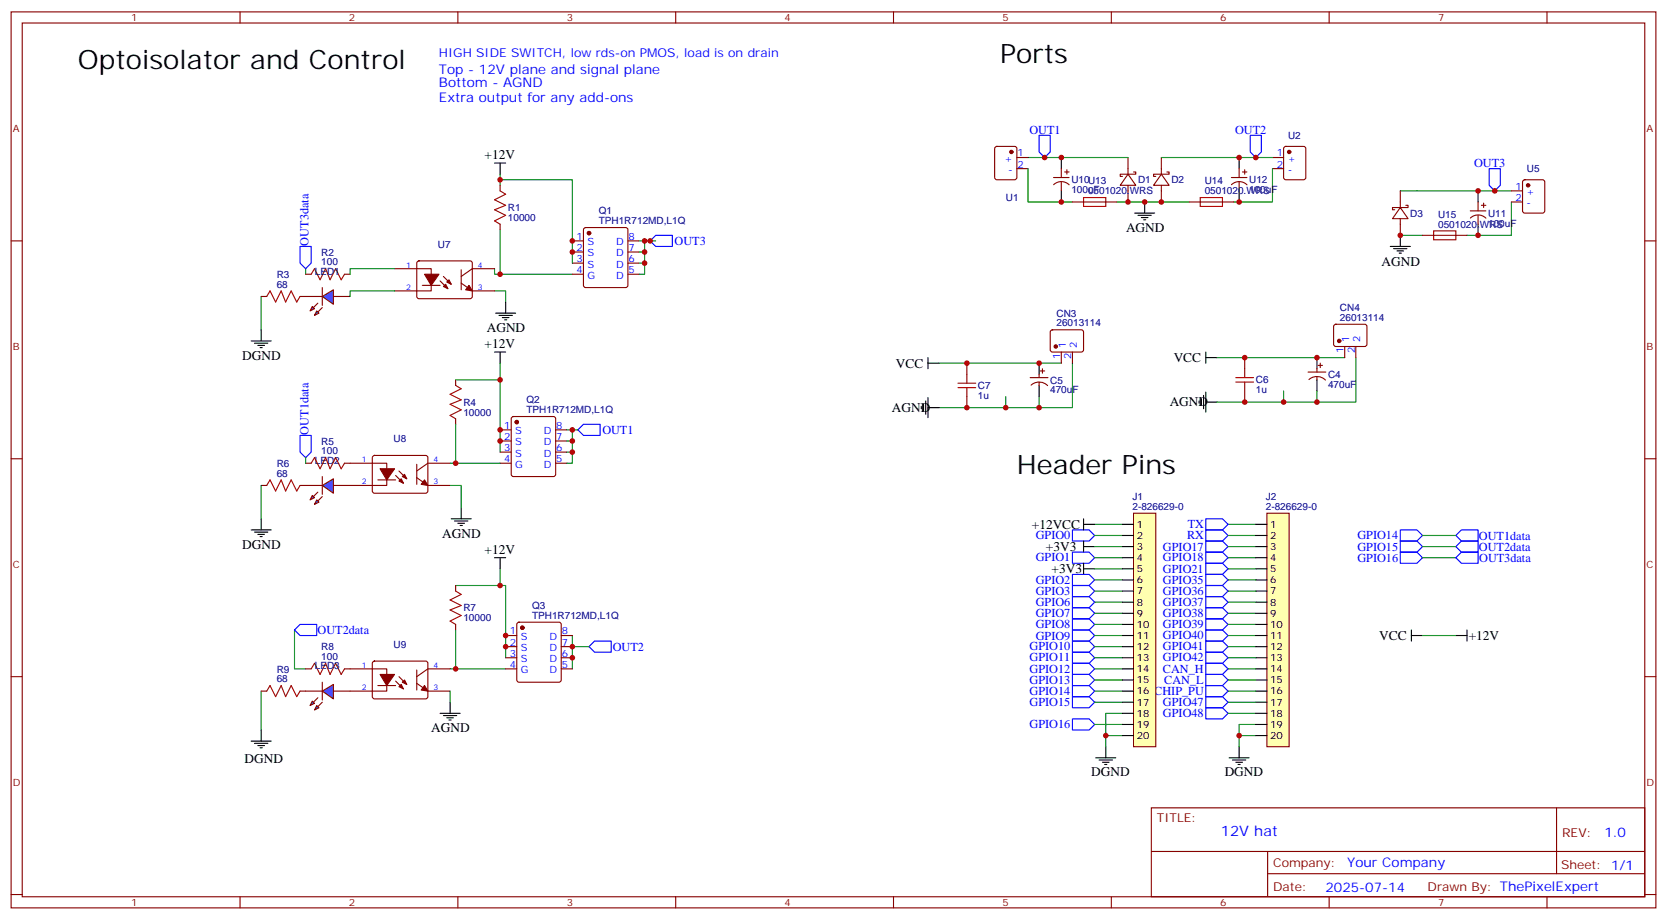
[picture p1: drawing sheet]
<svg xmlns="http://www.w3.org/2000/svg" width="529mm" height="292mm" viewBox="0 0 529 292" stroke-linecap="round" stroke-linejoin="round" font-family="sans-serif">
<g fill="none" stroke="#870000" stroke-width=".35">
<path d="M3.5 3.8h522.1v284.3h-522.1zM7.1 7.3h515v277.3h-515zM76.2 3.8v3.5M145.3 3.8v3.5M214.5 3.8v3.5M283.6 3.8v3.5M352.8 3.8v3.5M421.9 3.8v3.5M491.1 3.8v3.5M3.5 76.4h3.6M522.1 76.4h3.5M395.1 113.5v3.5"/>
<path d="M395.1 124.1v3.5M3.5 145.6h3.6M82.9 154.1h1.8M95.2 154.1h1.8M111.1 147h11.7v7.1h-11.7M118.4 144.7l.5-.2 16.5 .1 .4 .6v10.9l-.7 .4h-16.5l-.4-.7v-10.6zM119.9 152.3h5.7M125.6 150.9l2.5 2.5M126.6 149.5l2.5 2.4M132.3 147.4v6.3M132.3 151.6l3.5 2.5h7.1M142.9 147h-7.1l-3.5 2.5"/>
<path d="M522.1 145.6h3.5M3.5 214.7h3.6M522.1 214.7h3.5M365.5 256.4h156.6v28.2h-156.6zM494.1 256.4v20.9M365.5 270.2h156.5M402.4 277.3h119.6M402.4 270.2v14.1M3.5 283.9h3.6M76.2 284.6v3.5M145.3 284.6v3.5M214.5 284.6v3.5"/>
<path d="M283.6 284.6v3.5M352.8 284.6v3.5M421.9 284.6v3.5M491.1 284.6v3.5M522.1 283.9h3.5"/>
</g>
<g fill="none" stroke="#000" stroke-width=".35">
<path d="M382.8 113.5h3.5M382.8 111.7v3.6M380.6 127.2v.8M381.4 126.5v2.2M382.1 125.5v4.2M382.8 124.4v6.4M382.8 127.6h3.5M79.7 168.2h6.4M80.8 168.9h4.2M81.8 169.6h2.2M82.5 170.3h.8M82.9 164.6v3.6"/>
<path d="M344 173.5h3.5M344 164.6v3.6M344 171.7v3.5M344 178.8v3.5M344 166.4h3.5M344 180.5h3.5M448 199.9v3.5M465.7 199.9v3.5M448 201.7h3.6M462.1 201.7h3.6M351 237v3.5M393.3 237v3.5"/>
<path d="M347.8 240.5h6.4M348.9 241.2h4.2M350 241.9h2.1M350.7 242.6h.7M390.2 240.5h6.3M391.2 241.2h4.3M392.3 241.9h2.1M393 242.6h.7"/>
</g>
<g fill="none" stroke="#008700" stroke-width=".35">
<path d="M386.3 113.5h40.6M430.4 113.5v14.1h-44.1M347.5 166.4h8.8M347.5 169.9h8.8M347.5 173.5h8.8M347.5 177h8.8M389.8 166.4h8.8M389.8 169.9h8.8M389.8 173.5h8.8M389.8 177h8.8M451.6 169.9h10.5M451.6 173.5h10.5"/>
<path d="M347.5 180.5h8.8M347.5 184h8.8M347.5 187.6h8.8M347.5 191.1h8.8M347.5 194.6h8.8M347.5 198.2h8.8M389.8 180.5h8.8M389.8 184h8.8M389.8 187.6h8.8M389.8 191.1h8.8M389.8 194.6h8.8M389.8 198.2h8.8"/>
<path d="M347.5 201.7h8.8M347.5 205.2h8.8M347.5 208.7h8.8M347.5 212.3h8.8M347.5 215.8h8.8M347.5 219.3h8.8M389.8 201.7h8.8M389.8 205.2h8.8M389.8 208.7h8.8M389.8 212.3h8.8M389.8 215.8h8.8M389.8 219.3h8.8"/>
<path d="M451.6 201.7h10.5M347.5 222.8h8.8M347.5 229.9h8.8M356.3 233.4h-5.3v3.6M356.3 226.4h-5.3v7M389.8 222.8h8.8M389.8 226.4h8.8M398.6 233.4h-5.3v3.6M398.6 229.9h-5.3v3.5"/>
</g>
<g fill="none" stroke="#00f" stroke-width=".35">
<path d="M340.4 168.2h5.3l1.8 1.7-1.8 1.8h-5.3zM340.4 175.2h5.3l1.8 1.8-1.8 1.8h-5.3zM382.8 164.6h5.3l1.7 1.8-1.7 1.8h-5.3zM382.8 168.2h5.3l1.7 1.7-1.7 1.8h-5.3zM382.8 171.7h5.3l1.7 1.8-1.7 1.7h-5.3zM382.8 175.2h5.3l1.7 1.8-1.7 1.8h-5.3zM382.8 178.8h5.3l1.7 1.7-1.7 1.8h-5.3zM444.5 168.2h5.3l1.8 1.7-1.8 1.8h-5.3zM444.5 171.7h5.3l1.8 1.8-1.8 1.7h-5.3zM462.1 173.5l1.8-1.8h5.3v3.5h-5.3zM463.9 168.2h5.3v3.5h-5.3l-1.8-1.8zM340.4 182.3h5.3l1.8 1.7-1.8 1.8h-5.3z"/>
<path d="M340.4 185.8h5.3l1.8 1.8-1.8 1.7h-5.3zM340.4 189.3h5.3l1.8 1.8-1.8 1.8h-5.3zM340.4 192.9h5.3l1.8 1.7-1.8 1.8h-5.3zM340.4 196.4h5.3l1.8 1.8-1.8 1.7h-5.3zM340.4 199.9h5.3l1.8 1.8-1.8 1.7h-5.3zM382.8 182.3h5.3l1.7 1.7-1.7 1.8h-5.3zM382.8 185.8h5.3l1.7 1.8-1.7 1.7h-5.3zM382.8 189.3h5.3l1.7 1.8-1.7 1.8h-5.3zM382.8 192.9h5.3l1.7 1.7-1.7 1.8h-5.3zM382.8 196.4h5.3l1.7 1.8-1.7 1.7h-5.3zM382.8 199.9h5.3l1.7 1.8-1.7 1.7h-5.3zM340.4 203.4h5.3l1.8 1.8-1.8 1.8h-5.3z"/>
<path d="M340.4 207h5.3l1.8 1.7-1.8 1.8h-5.3zM340.4 210.5h5.3l1.8 1.8-1.8 1.7h-5.3zM340.4 214h5.3l1.8 1.8-1.8 1.8h-5.3zM340.4 217.6h5.3l1.8 1.7-1.8 1.8h-5.3zM382.8 203.4h5.3l1.7 1.8-1.7 1.8h-5.3zM382.8 207h5.3l1.7 1.7-1.7 1.8h-5.3zM382.8 210.5h5.3l1.7 1.8-1.7 1.7h-5.3zM382.8 214h5.3l1.7 1.8-1.7 1.8h-5.3zM382.8 217.6h5.3l1.7 1.7-1.7 1.8h-5.3zM340.4 221.1h5.3l1.8 1.7-1.8 1.8h-5.3zM340.4 228.1h5.3l1.8 1.8-1.8 1.8h-5.3zM382.8 221.1h5.3l1.7 1.7-1.7 1.8h-5.3z"/>
<path d="M382.8 224.6h5.3l1.7 1.8-1.7 1.7h-5.3z"/>
</g>
<path d="M392.3 119.8h5.6M395.1 117v2.8M392.3 121.2h5.6M395.1 121.2v2.9M84.7 154.1l1-1.8 1.8 3.5 1.8-3.5 1.4 3.5 1.7-3.5 1.8 3.5 1-1.7" fill="none" stroke="#a10000" stroke-width=".35"/>
<g fill="#870000" stroke="#870000" stroke-width=".35">
<path d="M120.6 148.8h4.6l-2.4 3.5z"/>
<path d="M127.7 151.2l.7-.7 .7 1.4z"/>
<path d="M126.6 152.6l.8-.7 .7 1.5z"/>
<path d="M134.8 152.3l1 1.8-2.1-.4z"/>
</g>
<path d="M102.3 154.1l3.5-2.2v4.6z" fill="#09f" stroke="#870000" stroke-width=".35"/>
<path d="M102.3 151.2v5.7z" fill="#f00" stroke="#870000" stroke-width=".35"/>
<g fill="#870000" stroke="#870000" stroke-width=".35">
<path d="M102.3 157.6l-1.4 1.4z"/>
<path d="M99.5 157.6l1.4-1.4z"/>
</g>
<g fill="#09f" stroke="#870000" stroke-width=".35">
<path d="M100.5 158.6l.7 .7-1.4 .8z"/>
<path d="M99.1 157.2l.7 .7-1.4 .7z"/>
</g>
<g fill="none" stroke="#870000" stroke-width=".35">
<path d="M316 46.7l.4-.2h5.7l.6 .4 .1 9.4-.5 .7h-5.9l-.6-.4-.1-9.4zM322.8 50h3.5M322.8 53.5h3.5M358.1 55.3l2.4 3.5h-4.9zM358.1 50v5.3M358.1 58.8v5.3M359.8 54.6h.7v.7h-4.9v.7h.7M368.7 55.3l2.4 3.5h-4.9zM368.7 50v5.3M368.7 58.8v5.3M370.4 54.6h.7v.7h-4.9v.7h.7M403.9 50h3.6"/>
<path d="M403.9 53.5h3.6M407.7 46.7l.5-.2h5.6l.7 .4v9.4l-.4 .7h-5.9l-.7-.4v-9.4zM97 154.1h5.3M97 147h1.8M105.8 154.1h5.3M109.4 147h1.7"/>
</g>
<path d="M98.8 147l1-1.8 1.8 3.6 1.8-3.6 1.4 3.6 1.7-3.6 1.8 3.6 1.1-1.8" fill="none" stroke="#a10000" stroke-width=".35"/>
<path d="M329.8 42.9h3.6v5.3l-1.8 1.8-1.8-1.8zM396.9 42.9h3.5v5.3l-1.8 1.8-1.7-1.8zM95.2 138.2h3.6v5.3l-1.8 1.7-1.8-1.7zM188.7 203.4h5.3v3.6h-5.3l-1.7-1.8z" fill="none" stroke="#00f" stroke-width=".35"/>
<path d="M326.3 53.5v10.6h14.1M326.3 50h31.8M368.7 50h35.2M403.9 53.5v10.6h-12.3M354.5 64.1h23M97 145.2v1.8" fill="none" stroke="#008700" stroke-width=".35"/>
<path d="M360.2 67.6h6.3M361.2 68.3h4.3M362.3 69h2.1M363 69.7h.7M363.4 64.1v3.5M143.2 164.6h6.4M144.3 165.3h4.2M145.3 166.1h2.2M146 166.8h.8M146.4 161.1v3.5" fill="none" stroke="#000" stroke-width=".35"/>
<g fill="#870000" stroke="#870000" stroke-width=".35">
<circle cx="409.2" cy="48.2" r=".53"/>
<circle cx="321" cy="48.2" r=".53"/>
</g>
<path d="M402.2 162.9h7v74.1h-7z" fill="#ffffb0" stroke="#800000" stroke-width=".35"/>
<g fill="none" stroke="#000" stroke-width=".35">
<path d="M398.6 166.4h3.6M398.6 169.9h3.6M398.6 173.5h3.6M398.6 177h3.6M398.6 180.5h3.6M398.6 184h3.6M398.6 187.6h3.6M398.6 191.1h3.6M398.6 194.6h3.6M398.6 198.2h3.6M398.6 201.7h3.6M398.6 205.2h3.6"/>
<path d="M398.6 208.7h3.6M398.6 212.3h3.6M398.6 215.8h3.6M398.6 219.3h3.6M398.6 222.8h3.6M398.6 226.4h3.6M398.6 229.9h3.6M398.6 233.4h3.6"/>
</g>
<path d="M359.8 162.9h7.1v74.1h-7.1z" fill="#ffffb0" stroke="#800000" stroke-width=".35"/>
<g fill="none" stroke="#000" stroke-width=".35">
<path d="M157 111.7h3.5M158.7 111.7v3.6M157 177h3.5M158.7 177v3.5M356.3 166.4h3.5M356.3 169.9h3.5M356.3 173.5h3.5M356.3 177h3.5M356.3 180.5h3.5M356.3 184h3.5M356.3 187.6h3.5M356.3 191.1h3.5"/>
<path d="M356.3 194.6h3.5M356.3 198.2h3.5M356.3 201.7h3.5M356.3 205.2h3.5M356.3 208.7h3.5M356.3 212.3h3.5M356.3 215.8h3.5M356.3 219.3h3.5M139.7 226.4h6.3M140.8 227.1h4.2M141.8 227.8h2.1M142.5 228.5h.7"/>
<path d="M142.9 222.8v3.6M356.3 222.8h3.5M356.3 226.4h3.5M356.3 229.9h3.5M356.3 233.4h3.5"/>
</g>
<path d="M183.4 136.4l1.8-1.7h5.3v3.5h-5.3zM93.5 199.9l1.7-1.7h5.3v3.5h-5.3z" fill="none" stroke="#00f" stroke-width=".35"/>
<g fill="#870000" stroke="#870000" stroke-width=".35">
<circle cx="164" cy="133.9" r=".53"/>
<circle cx="165.8" cy="199.2" r=".53"/>
</g>
<g fill="none" stroke="#870000" stroke-width=".35">
<path d="M144.6 120.5v1.8M144.6 132.9v1.8M158.7 136.4h3.6M158.7 139.9h3.6M162.5 132.4l.5-.2h12.7l.5 .2 .2 .5v17.6l-.2 .5-.5 .2h-12.7l-.5-.2-.2-.5v-17.6zM176.4 136.4h3.5M176.4 139.9h3.5M158.7 143.5h3.6M158.7 147h3.6M176.4 143.5h3.5M176.4 147h3.5M144.6 185.8v1.8"/>
<path d="M144.6 198.2v1.7M164.3 197.7l.4-.3h12.7l.5 .3 .3 .5v17.6l-.3 .5-.5 .2h-12.7l-.5-.2-.2-.5v-17.6zM97 212.3h1.8M109.4 212.3h1.7M160.5 201.7h3.5M160.5 205.2h3.5M160.5 208.7h3.5M160.5 212.3h3.5M178.2 201.7h3.5M178.2 205.2h3.5M178.2 208.7h3.5M178.2 212.3h3.5"/>
</g>
<g fill="none" stroke="#008700" stroke-width=".35">
<path d="M158.7 115.3v5.2h-14.1M144.6 134.7v12.3M158.7 120.5v23M179.9 139.9h1.8M181.7 136.4h1.7M142.9 147h15.8M179.9 143.5h1.8M93.5 199.9v12.4h3.5M144.6 199.9v12.4M158.7 185.8h1.8v22.9M158.7 180.5v5.3h-14.1M82.9 219.3v12.4"/>
<path d="M142.9 212.3h17.6M181.7 201.7v10.6"/>
</g>
<path d="M144.6 122.3l1.8 1.1-3.5 1.7 3.5 1.8-3.5 1.4 3.5 1.8-3.5 1.7 1.7 1.1M144.6 187.6l1.8 1-3.5 1.8 3.5 1.8-3.5 1.4 3.5 1.7-3.5 1.8 1.7 1.1M98.8 212.3l1-1.8 1.8 3.5 1.8-3.5 1.4 3.5 1.7-3.5 1.8 3.5 1.1-1.7" fill="none" stroke="#a10000" stroke-width=".35"/>
<path d="M102.3 219.3l3.5-2.1v4.6z" fill="#09f" stroke="#870000" stroke-width=".35"/>
<path d="M102.3 216.5v5.6z" fill="#f00" stroke="#870000" stroke-width=".35"/>
<g fill="#870000" stroke="#870000" stroke-width=".35">
<path d="M102.3 222.8l-1.4 1.5z"/>
<path d="M100.9 221.4l-1.4 1.4z"/>
</g>
<g fill="#09f" stroke="#870000" stroke-width=".35">
<path d="M100.5 223.9l.7 .7-1.4 .7z"/>
<path d="M99.1 222.5l.7 .7-1.4 .7z"/>
</g>
<g fill="none" stroke="#870000" stroke-width=".35">
<path d="M158.7 58.8v1.8M158.7 71.2v1.7M181.7 76.4h3.5M181.7 80h3.5M185.4 72.4l.5-.2h12.7l.5 .2 .2 .5v17.7l-.2 .5-.5 .2h-12.7l-.5-.3-.2-.4v-17.7zM199.3 76.4h3.5M199.3 80h3.5M97 87h1.8M109.4 87h1.7M181.7 83.5h3.5M181.7 87h3.5M199.3 83.5h3.5"/>
<path d="M199.3 87h3.5M306.9 115.3v3.5M327 119.8h5.7M329.8 118.8v1M330.2 117.7h1.4M330.9 117v1.4M415.2 118.1h5.7M418 117v1.1M418 119.5v1M418.4 116h1.4M419.1 115.3v1.4M306.9 125.8v3.6"/>
<path d="M327.3 122.2a3.8 3.8 0 0 1 5.3 .2M329.8 121.2v1.1M415.5 120.5a3.8 3.8 0 0 1 5.2 .1M82.9 219.3h1.8M95.2 219.3h7.1M111.1 212.3h11.7v7h-17M118.4 210l.5-.2 16.5 .1 .4 .6v10.9l-.7 .4-16.5-.1-.4-.6v-10.6zM119.9 217.6h5.7M125.6 216.1l2.5 2.5M126.6 214.7l2.5 2.5M132.3 216.9l3.5 2.4h7.1M132.3 212.6v6.4"/>
<path d="M142.9 212.3h-7.1l-3.5 2.4"/>
</g>
<g fill="none" stroke="#000" stroke-width=".35">
<path d="M157 51.8h3.5M158.7 51.8v3.5M157.3 99.4h6.4M160.5 95.8v3.6M158.4 100.1h4.2M159.5 100.8h2.1M160.2 101.5h.7M294.6 113.5v3.5M294.6 115.3h3.5M329.8 115.3v3.5M418 113.5v3.5M292.5 129v.7"/>
<path d="M293.2 128.3v2.1M293.9 127.2v4.3M294.6 129.4h3.5M294.6 126.2v6.3M329.8 122.3v3.5M418 120.5v3.6M79.7 235.2h6.4M80.8 235.9h4.2M81.8 236.6h2.2M82.5 237.3h.8M82.9 231.7v3.5"/>
</g>
<path d="M158.7 60.6l1.8 1-3.5 1.8 3.5 1.8-3.5 1.4 3.5 1.7-3.5 1.8 1.7 1.1M98.8 87l1-1.7 1.8 3.5 1.8-3.5 1.4 3.5 1.7-3.5 1.8 3.5 1.1-1.8M306.9 118.8v2.8M304.1 123h5.6M304.1 121.6h5.6M306.9 123v2.8M84.7 219.3l1-1.7 1.8 3.5 1.8-3.5 1.4 3.5 1.7-3.5 1.8 3.5 1-1.8" fill="none" stroke="#a10000" stroke-width=".35"/>
<g fill="#870000" stroke="#870000" stroke-width=".35">
<path d="M120.6 214h4.6l-2.4 3.6z"/>
<path d="M128.4 215.8l.7 1.4-1.4-.7z"/>
<path d="M126.6 217.9l.8-.7 .7 1.4z"/>
<path d="M134.8 217.6l1 1.7-2.1-.3z"/>
<circle cx="187" cy="74" r=".53"/>
</g>
<g fill="none" stroke="#008700" stroke-width=".35">
<path d="M158.7 55.3v3.5M158.7 72.9v14.1M202.8 76.4h1.8v10.6h-1.8M202.8 80h1.8M82.9 94.1v10.6M97 85.3v1.7M157 92.3h3.5v3.5M157 85.3v1.7h24.7M202.8 83.5h1.8M298.1 115.3h38.8M340.4 115.3v14.1h-42.3M179.9 136.4h1.8v10.6h-1.8"/>
<path d="M319.3 125.8v3.6M329.8 125.8v3.6M407.5 124.1v3.5M418 124.1v3.5M82.9 154.1v10.5M142.9 154.1h3.5v7M142.9 219.3v3.5M181.7 205.2h5.3"/>
</g>
<path d="M95.2 78.2h3.6v5.3l-1.8 1.8-1.8-1.8zM206.4 76.4l1.7-1.7h5.3v3.5h-5.3z" fill="none" stroke="#00f" stroke-width=".35"/>
<path d="M102.3 94.1l3.5-2.1v4.6z" fill="#09f" stroke="#870000" stroke-width=".35"/>
<path d="M102.3 91.3v5.6z" fill="#f00" stroke="#870000" stroke-width=".35"/>
<g fill="#870000" stroke="#870000" stroke-width=".35">
<path d="M102.3 97.6l-1.4 1.4z"/>
<path d="M99.5 97.6l1.4-1.4z"/>
</g>
<g fill="#09f" stroke="#870000" stroke-width=".35">
<path d="M100.5 98.7l.7 .7-1.4 .7z"/>
<path d="M99.1 97.3l.7 .7-1.4 .7z"/>
</g>
<g fill="none" stroke="#870000" stroke-width=".35">
<path d="M334.4 56.3h5M334.5 58.6a3.5 3.5 0 0 1 4.9 0M336.9 53.5v2.8M336.9 57.7v2.9M338 54.6h1.4M338.7 53.9v1.4M390.9 56.3h4.9M390.9 58.6a3.5 3.5 0 0 1 4.9 0M393.3 53.5v2.8M393.3 57.7v2.9M394.4 54.6h1.4M395.1 53.9v1.4"/>
<path d="M483.5 57.3l.5-.3h5.7l.6 .5 .1 9.4-.5 .7h-5.9l-.6-.4-.1-9.5zM340.4 64.1h14.1M377.5 64.1h14.1M444.5 65.9l2.5 3.5h-5zM444.5 60.6v5.3M444.5 69.4v5.3M446.3 65.2h.7v.7h-5v.7h.7M451.6 74.7h14.1M466.7 66.9h5M466.8 69.2a3.5 3.5 0 0 1 4.9 0M469.2 64.1v2.8M469.2 68.3v2.9"/>
<path d="M470.3 65.2h1.4M471 64.5v1.4M479.8 60.6h3.5M479.8 64.1h3.5M82.9 94.1h1.8M95.2 94.1h7.1M105.8 94.1h5.3M125.2 85.3h11.7v7h-11.7M132.5 83l.5-.2 16.5 .1 .4 .6v10.9l-.7 .4-16.5-.1-.4-.6v-10.6zM134.1 90.6h5.6M139.7 89.1l2.5 2.5M140.8 87.7l2.4 2.5"/>
<path d="M146.4 85.6v6.4M146.4 89.9l3.5 2.4h7.1M157 85.3h-7.1l-3.5 2.4M333.6 104.9l.5-.2h9.4l.5 .7-.1 5.9-.6 .4h-9.5l-.4-.7v-5.6zM336.9 111.7v3.6M340.4 111.7v3.6M423.6 103.1l.4-.2 9.5 .1 .4 .6v5.9l-.7 .5-9.4-.1-.5-.6v-5.7zM426.9 110v3.5M430.4 110v3.5"/>
</g>
<g fill="none" stroke="#000" stroke-width=".35">
<path d="M336.9 50v3.5M393.3 50v3.5M336.9 60.6v3.5M393.3 60.6v3.5M441.3 78.2h6.4M442.4 78.9h4.2M443.4 79.6h2.2M444.5 74.7v3.5M469.2 60.6v3.5M469.2 71.2v3.5M444.1 80.3h.8M79.7 108.2h6.4"/>
<path d="M80.8 108.9h4.2M81.8 109.6h2.2M82.5 110.3h.8M82.9 104.7v3.5"/>
</g>
<path d="M344 62.7h7v2.8h-7zM381 62.7h7.1v2.8h-7.1zM455.1 73.3h7v2.8h-7zM84.7 94.1l1-1.8 1.8 3.5 1.8-3.5 1.4 3.5 1.7-3.5 1.8 3.5 1-1.7" fill="none" stroke="#a10000" stroke-width=".35"/>
<g fill="#870000" stroke="#870000" stroke-width=".35">
<path d="M134.8 87h4.5l-2.4 3.6z"/>
<path d="M141.8 89.5l.7-.7 .7 1.4z"/>
<path d="M141.5 90.2l.7 1.4-1.4-.7z"/>
<path d="M148.9 90.6l1 1.7-2.1-.3z"/>
<circle cx="485.1" cy="58.8" r=".53"/>
<circle cx="335.1" cy="110" r=".53"/>
<circle cx="425.1" cy="108.2" r=".53"/>
</g>
<path d="M472.7 53.5h3.5v5.3l-1.7 1.8-1.8-1.8zM444.5 175.2h5.3l1.8 1.8-1.8 1.8h-5.3zM462.1 177l1.8-1.8h5.3v3.6h-5.3z" fill="none" stroke="#00f" stroke-width=".35"/>
<path d="M158.7 57h23v26.5M204.6 76.4h3.5M444.5 60.6h35.3M444.5 74.7h7.1M479.8 64.1v10.6h-14.1M125.2 92.3h-14.1v1.8M125.2 85.3h-14.1v1.7M451.6 177h10.5" fill="none" stroke="#008700" stroke-width=".35"/>
<g fill="#c00">
<circle cx="351" cy="233.4" r=".88"/>
<circle cx="393.3" cy="233.4" r=".88"/>
<circle cx="395.1" cy="127.6" r=".88"/>
<circle cx="395.1" cy="113.5" r=".88"/>
<circle cx="398.6" cy="50" r=".88"/>
<circle cx="331.6" cy="50" r=".88"/>
<circle cx="368.7" cy="64.1" r=".88"/>
<circle cx="358.1" cy="64.1" r=".88"/>
<circle cx="144.6" cy="147" r=".88"/>
<circle cx="158.8" cy="120.5" r=".88"/>
<circle cx="181.7" cy="205.2" r=".88"/>
<circle cx="181.7" cy="208.7" r=".88"/>
<circle cx="158.8" cy="185.8" r=".88"/>
<circle cx="144.6" cy="212.3" r=".88"/>
<circle cx="160.5" cy="201.7" r=".88"/>
<circle cx="160.5" cy="205.2" r=".88"/>
<circle cx="181.7" cy="136.4" r=".88"/>
<circle cx="181.7" cy="139.9" r=".88"/>
<circle cx="181.7" cy="143.5" r=".88"/>
<circle cx="158.8" cy="139.9" r=".88"/>
<circle cx="158.8" cy="136.4" r=".88"/>
<circle cx="418" cy="113.5" r=".88"/>
<circle cx="418" cy="127.6" r=".88"/>
<circle cx="407.5" cy="127.6" r=".88"/>
<circle cx="319.3" cy="129.4" r=".88"/>
<circle cx="329.8" cy="129.4" r=".88"/>
<circle cx="329.8" cy="115.3" r=".88"/>
<circle cx="306.9" cy="115.3" r=".88"/>
<circle cx="306.9" cy="129.4" r=".88"/>
<circle cx="363.4" cy="64.1" r=".88"/>
<circle cx="204.6" cy="83.5" r=".88"/>
<circle cx="204.6" cy="80" r=".88"/>
<circle cx="474.5" cy="60.6" r=".88"/>
<circle cx="444.5" cy="74.7" r=".88"/>
<circle cx="181.7" cy="80" r=".88"/>
<circle cx="158.8" cy="57" r=".88"/>
<circle cx="181.7" cy="76.4" r=".88"/>
<circle cx="158.8" cy="87" r=".88"/>
<circle cx="204.6" cy="76.4" r=".88"/>
<circle cx="206.4" cy="76.4" r=".88"/>
<circle cx="336.9" cy="50" r=".88"/>
<circle cx="336.9" cy="64.1" r=".88"/>
<circle cx="393.3" cy="50" r=".88"/>
<circle cx="469.2" cy="60.6" r=".88"/>
<circle cx="469.2" cy="74.7" r=".88"/>
<circle cx="393.3" cy="64.1" r=".88"/>
</g>
<g font-size="8.5">
<text x="24.7" y="21.8">Optoisolator and Control</text>
<text x="317.5" y="20">Ports</text>
<text x="322.8" y="150.5">Header Pins</text>
</g>
<text font-size="4.6" fill="#00f" x="387.6" y="265.4">12V hat</text>
<g font-size="4.2" fill="#00f">
<text x="139.3" y="23.5">Top - 12V plane and signal plane</text>
<text x="139.3" y="27.8">Bottom - AGND</text>
<text x="139.3" y="32.3">Extra output for any add-ons</text>
<text x="509.3" y="265.6">1.0</text>
<text x="427.7" y="275.2">Your Company</text>
<text x="420.7" y="283">2025-07-14</text>
</g>
<g font-size="4.2">
<text x="153.8" y="50.6">+12V</text>
<text x="357.4" y="73.7">AGND</text>
<text x="438.6" y="84.3">AGND</text>
<text x="154.5" y="105.3">AGND</text>
<text x="153.8" y="110.5">+12V</text>
<text x="76.9" y="114.4">DGND</text>
<text x="284.4" y="116.7">VCC</text>
<text x="372.6" y="114.9">VCC</text>
<text x="283.1" y="130.8">AGND</text>
<text x="371.3" y="129">AGND</text>
<text x="327.5" y="167.8">+12VCC</text>
<text x="140.4" y="170.6">AGND</text>
<text x="76.9" y="174.3">DGND</text>
<text x="153.8" y="175.8">+12V</text>
<text x="332" y="174.9">+3V3</text>
<text x="333.8" y="181.9">+3V3</text>
<text x="437.8" y="203.1">VCC</text>
<text x="466.2" y="203.1">+12V</text>
<text x="136.9" y="232.3">AGND</text>
<text x="77.6" y="242.3">DGND</text>
<text x="346.4" y="246.1">DGND</text>
<text x="388.8" y="246.1">DGND</text>
</g>
<g font-size="3.9" fill="#00f">
<text x="139.3" y="18.2">HIGH SIDE SWITCH, low rds-on PMOS, load is on drain</text>
<text x="326.8" y="42.5">OUT1</text>
<text x="392.1" y="42.5">OUT2</text>
<text x="467.9" y="53.1">OUT3</text>
<text x="97.9" y="77.9" transform="rotate(-90 97.9 77.9)">OUT3data</text>
<text x="214.1" y="77.8">OUT3</text>
<text x="97.9" y="137.9" transform="rotate(-90 97.9 137.9)">OUT1data</text>
<text x="191.2" y="137.7">OUT1</text>
<text x="377" y="167.7">TX</text>
<text x="328.8" y="171.2">GPIO0</text>
<text x="376.8" y="171.2">RX</text>
<text x="430.9" y="171.2">GPIO14</text>
<text x="469.5" y="171.2">OUT1data</text>
<text x="328.8" y="178.2">GPIO1</text>
<text x="369.2" y="174.7">GPIO17</text>
<text x="369.2" y="178.2">GPIO18</text>
<text x="430.9" y="174.7">GPIO15</text>
<text x="430.9" y="178.2">GPIO16</text>
<text x="469.5" y="174.8">OUT2data</text>
<text x="469.6" y="178.3">OUT3data</text>
<text x="328.8" y="185.2">GPIO2</text>
<text x="369.2" y="181.8">GPIO21</text>
<text x="369.2" y="185.3">GPIO35</text>
<text x="328.8" y="188.7">GPIO3</text>
<text x="369.2" y="188.7">GPIO36</text>
<text x="328.8" y="192.4">GPIO6</text>
<text x="328.8" y="195.9">GPIO7</text>
<text x="369.2" y="192.3">GPIO37</text>
<text x="369.2" y="195.8">GPIO38</text>
<text x="100.8" y="201.2">OUT2data</text>
<text x="328.8" y="199.4">GPIO8</text>
<text x="328.8" y="203">GPIO9</text>
<text x="369.2" y="199.3">GPIO39</text>
<text x="369.2" y="202.8">GPIO40</text>
<text x="194.5" y="206.5">OUT2</text>
<text x="326.8" y="206.4">GPIO10</text>
<text x="326.8" y="209.9">GPIO11</text>
<text x="369.2" y="206.4">GPIO41</text>
<text x="369.2" y="209.9">GPIO42</text>
<text x="326.8" y="213.4">GPIO12</text>
<text x="369.2" y="213.5">CAN_H</text>
<text x="326.8" y="217">GPIO13</text>
<text x="326.8" y="220.5">GPIO14</text>
<text x="366.4" y="220.6">CHIP_PU</text>
<text x="369.6" y="217.1">CAN_L</text>
<text x="326.8" y="224.1">GPIO15</text>
<text x="369.2" y="224.1">GPIO47</text>
<text x="369.2" y="227.5">GPIO48</text>
<text x="326.8" y="231.1">GPIO16</text>
</g>
<g font-size="3.9" fill="#800">
<text x="367.2" y="260.9">TITLE:</text>
<text x="495.9" y="265.6">REV:</text>
<text x="404.1" y="275.1">Company:</text>
<text x="495.5" y="275.8">Sheet: 1/1</text>
<text x="404.1" y="282.8">Date:</text>
<text x="453.2" y="282.9">Drawn By: ThePixelExpert</text>
</g>
<g font-size="3.2" fill="#800">
<text x="41.6" y="6.8">1</text>
<text x="110.8" y="6.8">2</text>
<text x="179.9" y="6.8">3</text>
<text x="249.1" y="6.8">4</text>
<text x="318.2" y="6.8">5</text>
<text x="387.3" y="6.8">6</text>
<text x="456.5" y="6.8">7</text>
<text x="4.1" y="41.9">A</text>
<text x="522.6" y="41.9">A</text>
<text x="4.1" y="111">B</text>
<text x="522.6" y="111">B</text>
<text x="4.1" y="180.2">C</text>
<text x="522.6" y="180.2">C</text>
<text x="4.1" y="249.3">D</text>
<text x="522.6" y="249.3">D</text>
<text x="41.6" y="287.6">1</text>
<text x="110.8" y="287.6">2</text>
<text x="179.9" y="287.6">3</text>
<text x="249.1" y="287.6">4</text>
<text x="318.2" y="287.6">5</text>
<text x="387.3" y="287.6">6</text>
<text x="456.5" y="287.6">7</text>
</g>
<g font-size="3.2" fill="#000080">
<text x="408.9" y="44.1">U2</text>
<text x="340.1" y="58.2">U10U13</text>
<text x="361.2" y="58.2">D1</text>
<text x="371.8" y="58.2">D2</text>
<text x="382.4" y="58.5">U14</text>
<text x="396.5" y="58.2">U12</text>
<text x="484.7" y="54.7">U5</text>
<text x="319.3" y="63.6">U1</text>
<text x="340.1" y="61.4">100uF</text>
<text x="345.4" y="61.6">0501020.WRS</text>
<text x="382.4" y="61.6">0501020.WRS</text>
<text x="396.5" y="61.4">100uF</text>
<text x="161.2" y="70.2">10000</text>
<text x="161.2" y="67">R1</text>
<text x="190.1" y="71.2">TPH1R712MD,L1Q</text>
<text x="190.1" y="68">Q1</text>
<text x="447.7" y="68.8">D3</text>
<text x="456.5" y="69">U15</text>
<text x="472.4" y="71.9">100uF</text>
<text x="472.4" y="68.8">U11</text>
<text x="456.5" y="72.2">0501020.WRS</text>
<text x="102" y="81.1">R2</text>
<text x="139" y="78.6">U7</text>
<text x="87.9" y="88.2">R3</text>
<text x="100" y="87.1">LED1</text>
<text x="102" y="84.2">100</text>
<text x="87.9" y="91.3">68</text>
<text x="335.4" y="100.5">CN3</text>
<text x="425.3" y="101.8">26013114</text>
<text x="425.3" y="98.8">CN4</text>
<text x="335.4" y="103.6">26013114</text>
<text x="421.6" y="120">C4</text>
<text x="310.4" y="123.4">C7</text>
<text x="333.4" y="124.9">470uF</text>
<text x="333.4" y="121.7">C5</text>
<text x="398.6" y="124.8">1u</text>
<text x="398.6" y="121.7">C6</text>
<text x="421.6" y="123.1">470uF</text>
<text x="147.1" y="131.9">10000</text>
<text x="147.1" y="128.7">R4</text>
<text x="167.1" y="131.1">TPH1R712MD,L1Q</text>
<text x="167.1" y="127.9">Q2</text>
<text x="310.4" y="126.6">1u</text>
<text x="102" y="141.1">R5</text>
<text x="124.9" y="140.3">U8</text>
<text x="87.9" y="148.2">R6</text>
<text x="100" y="147.1">LED2</text>
<text x="102" y="144.2">100</text>
<text x="87.9" y="151.2">68</text>
<text x="359.5" y="161.8">2-826629-0</text>
<text x="359.5" y="158.6">J1</text>
<text x="401.8" y="161.8">2-826629-0</text>
<text x="401.8" y="158.6">J2</text>
<text x="147.1" y="197.2">10000</text>
<text x="147.1" y="194">R7</text>
<text x="168.9" y="196.4">TPH1R712MD,L1Q</text>
<text x="168.9" y="193.2">Q3</text>
<text x="102" y="209.4">100</text>
<text x="102" y="206.4">R8</text>
<text x="124.9" y="205.6">U9</text>
<text x="87.9" y="213.4">R9</text>
<text x="100" y="212.4">LED3</text>
<text x="87.9" y="216.5">68</text>
</g>
<g font-size="3.2" fill="#00f">
<text x="318.9" y="51.4">+</text>
<text x="323" y="49.6">1</text>
<text x="323" y="53.2">2</text>
<text x="405.3" y="49.6">1</text>
<text x="405.3" y="53.2">2</text>
<text x="408.8" y="51.4">+</text>
<text x="320" y="54.9">-</text>
<text x="408.8" y="54.9">-</text>
<text x="481.1" y="60.2">1</text>
<text x="481.1" y="63.7">2</text>
<text x="484.6" y="62">+</text>
<text x="484.6" y="65.5">-</text>
<text x="183" y="76.1">1</text>
<text x="186.5" y="77.9">S</text>
<text x="195.6" y="77.9">D</text>
<text x="199.5" y="76.1">8</text>
<text x="183" y="79.6">2</text>
<text x="183" y="83.1">3</text>
<text x="186.5" y="81.4">S</text>
<text x="195.6" y="81.4">D</text>
<text x="199.5" y="83.1">6</text>
<text x="199.5" y="79.6">7</text>
<text x="183" y="86.7">4</text>
<text x="186.5" y="84.9">S</text>
<text x="186.5" y="88.4">G</text>
<text x="195.6" y="88.4">D</text>
<text x="195.6" y="84.9">D</text>
<text x="199.5" y="86.7">5</text>
<text x="336.5" y="113.9" transform="rotate(-90 336.5 113.9)">1</text>
<text x="338.3" y="110.4" transform="rotate(-90 338.3 110.4)">1</text>
<text x="340.1" y="113.9" transform="rotate(-90 340.1 113.9)">2</text>
<text x="341.8" y="110.4" transform="rotate(-90 341.8 110.4)">2</text>
<text x="426.5" y="112.2" transform="rotate(-90 426.5 112.2)">1</text>
<text x="428.3" y="108.7" transform="rotate(-90 428.3 108.7)">1</text>
<text x="430" y="112.2" transform="rotate(-90 430 112.2)">2</text>
<text x="431.8" y="108.7" transform="rotate(-90 431.8 108.7)">2</text>
<text x="160.1" y="136.1">1</text>
<text x="163.6" y="137.8">S</text>
<text x="172.6" y="137.8">D</text>
<text x="176.6" y="136.1">8</text>
<text x="160.1" y="139.6">2</text>
<text x="160.1" y="143.1">3</text>
<text x="163.6" y="141.4">S</text>
<text x="172.6" y="141.4">D</text>
<text x="176.6" y="143.1">6</text>
<text x="176.6" y="139.6">7</text>
<text x="160.1" y="146.6">4</text>
<text x="163.6" y="144.9">S</text>
<text x="163.6" y="148.4">G</text>
<text x="172.6" y="148.4">D</text>
<text x="172.6" y="144.9">D</text>
<text x="176.6" y="146.6">5</text>
<text x="161.9" y="201.3">1</text>
<text x="165.3" y="203.1">S</text>
<text x="174.4" y="203.1">D</text>
<text x="178.3" y="201.3">8</text>
<text x="161.9" y="204.9">2</text>
<text x="161.9" y="208.4">3</text>
<text x="165.3" y="206.6">S</text>
<text x="174.4" y="206.6">D</text>
<text x="178.3" y="208.4">6</text>
<text x="178.3" y="204.9">7</text>
<text x="161.9" y="211.9">4</text>
<text x="165.3" y="210.1">S</text>
<text x="165.3" y="213.7">G</text>
<text x="174.4" y="213.7">D</text>
<text x="174.4" y="210.1">D</text>
<text x="178.3" y="211.9">5</text>
</g>
<g font-size="3.2">
<text x="360.9" y="167.5">1</text>
<text x="403.2" y="167.5">1</text>
<text x="360.9" y="171">2</text>
<text x="403.2" y="171">2</text>
<text x="360.9" y="174.5">3</text>
<text x="360.9" y="178">4</text>
<text x="403.2" y="174.5">3</text>
<text x="403.2" y="178">4</text>
<text x="360.9" y="181.6">5</text>
<text x="360.9" y="185.1">6</text>
<text x="403.2" y="181.6">5</text>
<text x="403.2" y="185.1">6</text>
<text x="360.9" y="188.6">7</text>
<text x="403.2" y="188.6">7</text>
<text x="360.9" y="192.2">8</text>
<text x="360.9" y="195.7">9</text>
<text x="403.2" y="192.2">8</text>
<text x="403.2" y="195.7">9</text>
<text x="360.9" y="199.2">10</text>
<text x="360.9" y="202.7">11</text>
<text x="403.2" y="199.2">10</text>
<text x="403.2" y="202.7">11</text>
<text x="360.9" y="206.3">12</text>
<text x="360.9" y="209.8">13</text>
<text x="403.2" y="206.3">12</text>
<text x="403.2" y="209.8">13</text>
<text x="360.9" y="213.3">14</text>
<text x="403.2" y="213.3">14</text>
<text x="360.9" y="216.9">15</text>
<text x="360.9" y="220.4">16</text>
<text x="403.2" y="216.9">15</text>
<text x="403.2" y="220.4">16</text>
<text x="360.9" y="223.9">17</text>
<text x="360.9" y="227.4">18</text>
<text x="403.2" y="223.9">17</text>
<text x="403.2" y="227.4">18</text>
<text x="360.9" y="231">19</text>
<text x="403.2" y="231">19</text>
<text x="360.9" y="234.5">20</text>
<text x="403.2" y="234.5">20</text>
</g>
<g font-size="2.5" fill="#00f">
<text x="129" y="84.9">1</text>
<text x="151.7" y="84.9">4</text>
<text x="129" y="92">2</text>
<text x="151.7" y="92">3</text>
<text x="114.9" y="146.6">1</text>
<text x="137.6" y="146.6">4</text>
<text x="114.9" y="153.7">2</text>
<text x="137.6" y="153.7">3</text>
<text x="114.9" y="211.9">1</text>
<text x="137.6" y="211.9">4</text>
<text x="114.9" y="219">2</text>
<text x="137.6" y="219">3</text>
</g>
</svg>
